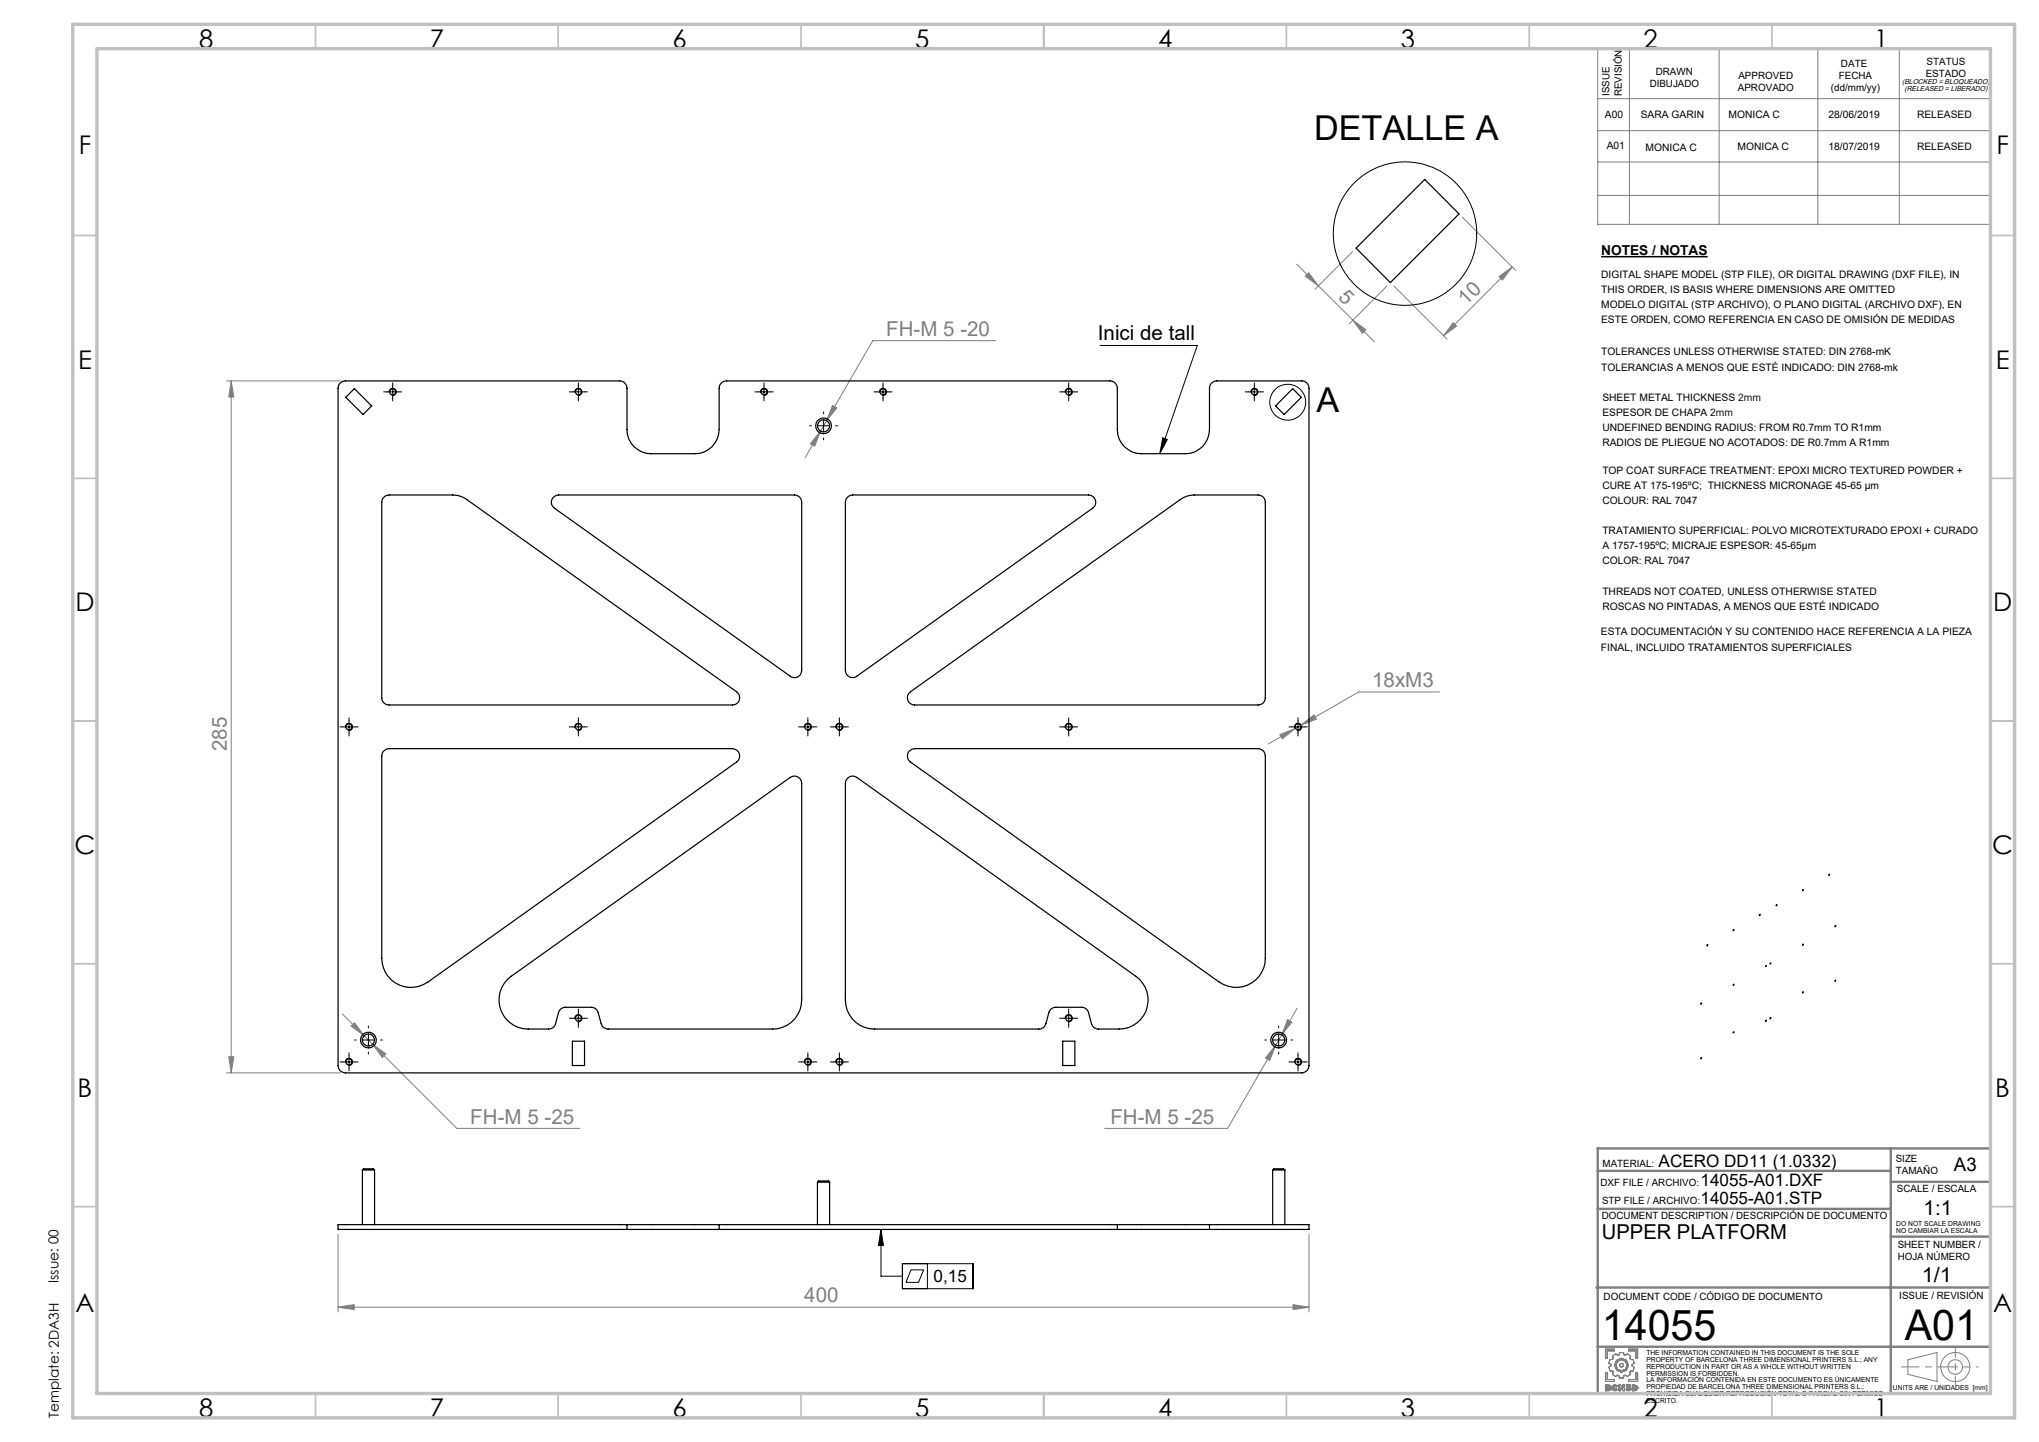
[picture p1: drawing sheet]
<svg xmlns="http://www.w3.org/2000/svg" width="420mm" height="297mm" viewBox="0 0 420 297" stroke-linecap="round" stroke-linejoin="round" font-family="sans-serif">
<path d="M329.8 52.9h22" fill="none" stroke="#000" stroke-width=".32"/>
<g fill="none" stroke="#000" stroke-width=".21">
<path d="M80.9 78.8v3.8M119.1 78.8v3.8M157.4 78.8v3.8M181.9 78.8v3.8M220.1 78.8v3.8M226.6 71.2h20l-7.7 22.2M258.4 78.8v3.8M79 80.7h3.8M80.2 80.9a.75 .75 0 0 1 .6-1 .75 .75 0 0 1 .8 .9 .75 .75 0 0 1-.9 .6M117.3 80.7h3.7M118.4 80.9a.74 .74 0 0 1 .7-.9 .74 .74 0 0 1 .8 .8 .74 .74 0 0 1-.9 .6M155.5 80.7h3.8"/>
<path d="M156.7 80.9a.74 .74 0 0 1 .6-.9 .74 .74 0 0 1 .8 .8 .74 .74 0 0 1-.9 .6M166.8 87.7h.3M168.4 87.7h2.5M169.7 84.8v.4M169.7 86.5v2.5M169.7 90.2v.4M172.1 87.7h.4M180 80.7h3.8M181.2 80.9a.75 .75 0 0 1 .6-1 .75 .75 0 0 1 .8 .9 .75 .75 0 0 1-.9 .6M218.3 80.7h3.7M219.4 80.9a.74 .74 0 0 1 .7-.9 .74 .74 0 0 1 .8 .8 .74 .74 0 0 1-.9 .6M239.5 90.2l1 .3-1.6 2.9z"/>
<path d="M256.5 80.7h3.8M257.7 80.9a.74 .74 0 0 1 .6-.9 .74 .74 0 0 1 .8 .8 .74 .74 0 0 1-.9 .6M70 149.7h3.8M71.2 149.9a.75 .75 0 0 1 .6-.9 .75 .75 0 0 1 .8 .8 .75 .75 0 0 1-.9 .6M71.9 147.8v3.8M117.3 149.7h3.7M118.4 149.9a.74 .74 0 0 1 .7-.9 .74 .74 0 0 1 .8 .8 .74 .74 0 0 1-.9 .6M119.1 147.8v3.8M164.5 149.7h3.8M165.7 149.9a.75 .75 0 0 1 .6-.9 .75 .75 0 0 1 .8 .8 .75 .75 0 0 1-.9 .6M166.4 147.8v3.8M171 149.7h3.8"/>
<path d="M172.2 149.9a.75 .75 0 0 1 .6-.9 .75 .75 0 0 1 .8 .8 .75 .75 0 0 1-.9 .6M172.9 147.8v3.8M218.3 149.7h3.7M219.4 149.9a.74 .74 0 0 1 .7-.9 .74 .74 0 0 1 .8 .8 .74 .74 0 0 1-.9 .6M220.1 147.8v3.8M265.5 149.7h3.8M266.7 149.9a.75 .75 0 0 1 .6-.9 .75 .75 0 0 1 .8 .8 .75 .75 0 0 1-.9 .6M267.4 147.8v3.8M363.7 198.9h.2l-.2 .2zM364.7 198.3l.1 .1-.2 .2zM365.9 186.4l.1-.1-.1 .3zM70 218.7h3.8"/>
<path d="M71.2 218.9a.75 .75 0 0 1 .6-.9 .75 .75 0 0 1 .8 .8 .75 .75 0 0 1-.9 .6M71.9 216.8v3.8M73 214.2h.4M74.6 214.2h2.6M75.9 211.3v.4M75.9 213v2.5M75.9 216.7v.4M78.4 214.2h.4M117.3 209.7h3.7M118.4 209.9a.74 .74 0 0 1 .7-.9 .74 .74 0 0 1 .8 .8 .74 .74 0 0 1-.9 .6M119.1 207.9v3.7M164.5 218.7h3.8"/>
<path d="M165.7 218.9a.75 .75 0 0 1 .6-.9 .75 .75 0 0 1 .8 .8 .75 .75 0 0 1-.9 .6M166.4 216.8v3.8M171 218.7h3.8M172.2 218.9a.75 .75 0 0 1 .6-.9 .75 .75 0 0 1 .8 .8 .75 .75 0 0 1-.9 .6M172.9 216.8v3.8M218.3 209.7h3.7M219.4 209.9a.74 .74 0 0 1 .7-.9 .74 .74 0 0 1 .8 .8 .74 .74 0 0 1-.9 .6M220.1 207.9v3.7M260.5 214.2h.4M262.1 214.2h2.6M263.4 211.3v.4M263.4 213v2.5"/>
<path d="M263.4 216.7v.4M265.5 218.7h3.8M265.9 214.2h.4M266.7 218.9a.75 .75 0 0 1 .6-.9 .75 .75 0 0 1 .8 .8 .75 .75 0 0 1-.9 .6M267.4 216.8v3.8M364.6 209.7l.2-.1-.2 .3zM181.5 253.2l.5 3.3h-1.1zM181.5 253.2v9.7h4.4M185.9 260.3h14.5v5.1h-14.5zM187.6 261.5h2.7l-1.1 2.6h-2.6zM191 260.3v5.1"/>
<circle cx="265.3" cy="82.8" r="3.7"/>
<circle cx="351.7" cy="194.7" r=".13"/>
<circle cx="357.1" cy="191.6" r=".13"/>
<circle cx="362.5" cy="188.4" r=".14"/>
<circle cx="371.4" cy="194.6" r=".13"/>
<circle cx="371.4" cy="183.3" r=".13"/>
<circle cx="376.8" cy="180.2" r=".14"/>
<circle cx="378.1" cy="190.7" r=".14"/>
<circle cx="350.4" cy="206.7" r=".13"/>
<circle cx="350.4" cy="218" r=".13"/>
<circle cx="357.1" cy="202.8" r=".13"/>
<circle cx="357.1" cy="212.6" r=".13"/>
<circle cx="363.8" cy="210.2" r=".14"/>
<circle cx="371.4" cy="204.4" r=".13"/>
<circle cx="378.1" cy="202" r=".14"/>
</g>
<g fill="none" stroke="#808080" stroke-width=".21">
<path d="M329.1 10h80.9v36.2h-80.9zM335.6 10v36.2M354.1 10v36.2M374.4 10v36.2M391.2 10v36.2M329.1 20.3h80.9M329.1 26.9h80.9M329.1 33.4h80.9M267.1 54.4l11.6 11.5M268.9 56.9l.7-.7 2 2.7zM278.6 51.8l-7.7 7.8M285.7 58.9l-7.7 7.8"/>
<path d="M287.1 58.9l11 10.9M301.2 44.8l11 10.9M308.8 57l2.7-2-2 2.7zM311.5 55l-14.1 14.1M329.1 40.2h80.9M46.6 78.5h23.5M47.6 78.5l.6 3.3h-1.1zM47.6 78.5v142.5M205.1 70.2h-25.3l-9.5 16.4M278.7 65.9l4.4 4.5M278.7 65.9l2.6 2-.7 .7zM299.3 66.5l.7 .7-2.6 1.9z"/>
<path d="M169 88.8l-1.2 3.1-.9-.5zM169 88.8l-3.2 5.5M170.3 86.6l-1.3 2.2M171.5 83.5l.9 .5-2.1 2.6zM263.6 151.3l3.1-1.2-2.6 2.1zM266.7 150.1l-5.5 3.1M268 149.3l2.7-2.1 .4 .9zM268 149.3l-1.3 .8M296.5 142.5h-16.6l-11.9 6.8M47.1 217.7h1.1l-.6 3.3zM70.5 208.8l23.6 23.6h25.4M72.3 211.3l.7-.7 2 2.7z"/>
<path d="M76.8 215.1l2.7 2-.8 .7zM262.7 215.3l-1.2 3.1-.8-.5zM262.7 215.3l-9.8 17.1h-25.4M264 213.1l-1.3 2.2M265.2 210l.9 .5-2.1 2.6zM267.2 207.6l-3.2 5.5M46.6 221h23.5M69.6 254.2v16M269.6 254.2v16M69.6 269.2l3.4-.5v1zM69.6 269.2h200M266.3 268.7l3.3 .5-3.3 .5z"/>
<path d="M330.7 277.9h1.8v.3h-1.5v1.5h-.3zM332.1 279.3l.7-.5 .4 .3 .3-.1 .1-.4h.8l.1 .4 .3 .1 .4-.3 .7 .5-.2 .5 .2 .2h.5l.2 .8-.4 .3v.2l.4 .3-.2 .8h-.5l-.2 .2 .1 .5-.6 .4-.4-.3-.3 .1-.1 .5h-.8l-.2-.5-.2-.1-.4 .3-.7-.4 .2-.5-.2-.2h-.5l-.2-.8 .4-.3v-.2l-.4-.3 .2-.8h.5l.2-.2zM335.5 277.9h1.8v1.8h-.3v-1.5h-1.5zM330.7 282.7h.3v1.4h1.5v.4h-1.8zM331 285.5l.4 .1-.4 .1zM331 286l.4 .1-.4 .1zM331.3 285.3l.4 .2M331.3 285.3h.2l.2 .2M331.3 285.3h-.6v1.2l.9-.1 .2-.3M331.4 285.6h.1M331.4 286.1h.1M331.7 285.5l-.2 .3 .3 .3"/>
<path d="M331.7 285.5h.1M331.8 286.1h.1M332 285.9l.2 .3 .4 .3 .6-.3M332 285.9l.3 .5 .5 .1 .4-.3M332 285.9h.1M332.4 285.9l.1 .2 .4-.1M332.4 285.9h.1M332.9 285.7l-.2-.2-.3 .1v.3M332.9 285.7l-.4-.1-.1 .3M332.9 286l.3 .2M333.2 285.5l-.5-.3-.5 .2-.2 .5M333.2 285.5l-.4-.3-.5 .1-.3 .6"/>
<path d="M333.2 285.5l-.3 .2M333.5 285.3h.3l.5 .6v-.6h.3v1.2h-.3l-.5-.7v.7h-.3zM335.1 286l.3 .2 .2-.1-.2 .1zM335.1 286l-.2 .2M335.5 284.1h1.5v-1.4h.3v1.8h-1.8zM335.6 286.1l-.4-.2v-.2l.3-.2h-.5v-.2h.8v.2l-.2 .2 .3 .4M335.6 286.1h.1M335.9 286.1l-.2 .3-.3 .1-.5-.3M335.9 286.1l-.2 .3-.4 .1-.4-.3M335.9 286.1h.1M336.2 285.3l1 .2 .2 .4-.3 .4-.9 .2zM336.5 285.5l.4 .1v.5h-.4z"/>
<path d="M337 285.9h.1M337.4 285.9h.1M393 280.1l6-1.6v6l-6-1.4z"/>
<circle cx="334" cy="281.2" r="1.14"/>
<circle cx="334" cy="281.2" r=".39"/>
<circle cx="334" cy="281.2" r="1.45"/>
<circle cx="402.7" cy="281.6" r="3"/>
<circle cx="402.8" cy="281.5" r="1.49"/>
</g>
<path d="M391.7 281.5h11.1" fill="none" stroke="#808080" stroke-width=".21" stroke-dasharray="15.2 1.3 1.3 1.3" stroke-dashoffset="11.6"/>
<path d="M402.8 281.5h4.7" fill="none" stroke="#808080" stroke-width=".21" stroke-dasharray="15.2 1.3 1.3 1.3" stroke-dashoffset="14.8"/>
<path d="M402.8 277.8v7.4" fill="none" stroke="#808080" stroke-width=".21" stroke-dasharray="15.2 1.3 1.3 1.3" stroke-dashoffset="13.4"/>
<path d="M329.1 236.5h80.9v50.5h-80.9zM389.5 236.5v50.5M329.1 249h60.4M329.1 241.2h60.4M389.5 243.4h20.5M389.5 254.7h20.5M328.9 265.2h81.1M329.1 277.4h80.9" fill="none" stroke="#808080" stroke-width=".5"/>
<g fill="none" stroke="#c0c0c0" stroke-width=".35">
<path d="M65 5v5M115 5v5M165 5v5M215 5v5M265 5v5M315 5v5M365 5v5M15 48.5h5M410 48.5h5M15 98.5h5M410 98.5h5M15 148.5h5"/>
<path d="M410 148.5h5M15 198.5h5M410 198.5h5M15 248.5h5M410 248.5h5M65 287v5M115 287v5M165 287v5M215 287v5M265 287v5M315 287v5M365 287v5"/>
</g>
<path d="M15 5h400v287h-400zM20 10h390v277h-390z" fill="none" stroke="#c0c0c0" stroke-width=".7"/>
<path d="M239.5 90.2l1 .3-1.6 2.9z" fill="#000"/>
<g fill="#808080">
<path d="M266.3 268.7l3.3 .5-3.3 .5zM69.6 269.2l3.4-.5v1z"/>
<path d="M263.6 151.3l.5 .9 2.6-2.1zM268 149.3l3.1-1.2-.4-.9zM265.2 210l-1.2 3.1 2.1-2.6zM262.7 215.3l-2 2.6 .8 .5zM73 210.6l-.7 .7 2.7 2zM76.8 215.1l1.9 2.7 .8-.7zM169 88.8l-2.1 2.6 .9 .5zM171.5 83.5l-1.2 3.1 2.1-2.6z"/>
<path d="M299.3 66.5l.7 .7-2.6 1.9zM308.8 57l2.7-2-2 2.7z"/>
<path d="M47.6 78.5l.6 3.3h-1.1zM47.1 217.7h1.1l-.6 3.3z"/>
<path d="M268.9 56.9l.7-.7 2 2.7zM278.7 65.9l2.6 2-.7 .7z"/>
</g>
<path d="M181.5 253.2l.5 3.3h-1.1z" fill="#000"/>
<g fill="none" stroke="#000" stroke-width=".25">
<path d="M279.3 51.1l14.2-14.1 7 7.1-14.1 14.1zM70.1 78.9l.5-.3 .6-.1h56.4a1.57 1.57 0 0 1 1.6 1.5v8.5a4.9 4.9 0 0 0 4.9 4.9h9a4.9 4.9 0 0 0 5-4.9v-8.5a1.57 1.57 0 0 1 1.5-1.5h79a1.57 1.57 0 0 1 1.6 1.5v8.5a4.9 4.9 0 0 0 4.9 4.9h9a4.9 4.9 0 0 0 5-4.9v-8.5a1.57 1.57 0 0 1 1.5-1.5h17.5a1.51 1.51 0 0 1 1.5 1.5v139.5a1.51 1.51 0 0 1-1.5 1.5h-196.9a1.51 1.51 0 0 1-1.6-1.5v-139.5l.1-.6zM73 80l3.6 3.6-1.8 1.8-3.6-3.6zM266.3 80l1.7 1.8-3.5 3.6-1.8-1.8zM78.9 102.6l.4-.4 .9-.3h13.1a5 5 0 0 1 2.9 1l55.5 39.6a1.49 1.49 0 0 1 .6 1.7 1.49 1.49 0 0 1-1.4 1h-70.7a1.51 1.51 0 0 1-1.6-1.5v-40.2zM113.8 102.6l.8-.6 .5-.1h48.6a1.51 1.51 0 0 1 1.4 1.6v34.6a1.47 1.47 0 0 1-.8 1.3 1.47 1.47 0 0 1-1.5-.1l-48.6-34.6a1.46 1.46 0 0 1-.4-2.1zM174.6 102.4l.2-.2 .8-.3h48.6a1.5 1.5 0 0 1 1.4 1.1 1.5 1.5 0 0 1-.5 1.7l-48.6 34.6a1.47 1.47 0 0 1-1.6 .1 1.47 1.47 0 0 1-.8-1.3v-34.6l.1-.6zM78.9 154.9l.7-.6 .6-.1h70.7a1.52 1.52 0 0 1 1.4 1.1 1.52 1.52 0 0 1-.6 1.6l-63.6 45.4a6 6 0 0 1-9.5-4.9v-41.7zM187.2 142.8l55.9-39.9a5 5 0 0 1 2.9-1h13.2a1.51 1.51 0 0 1 1.4 1.6v40.2a1.45 1.45 0 0 1-1.4 1.5h-70.8a1.48 1.48 0 0 1-1.3-.8 1.48 1.48 0 0 1 .1-1.6zM187.5 154.5l.9-.3h70.8a1.51 1.51 0 0 1 1.4 1.5v41.7a6 6 0 0 1-9.5 4.9l-63.6-45.4a1.51 1.51 0 0 1 0-2.4zM174.6 160.3a1.44 1.44 0 0 1 1.9-.2l57.5 41a6 6 0 0 1 2.2 6.7 6 6 0 0 1-5.7 4.1h-4.2a1.49 1.49 0 0 1-1.5-1l-.6-2.3a1.52 1.52 0 0 0-1.4-1.1h-5.3a1.52 1.52 0 0 0-1.5 1.1l-.6 2.3a1.42 1.42 0 0 1-1.4 1h-33.9a6 6 0 0 1-6-6v-44.5l.2-.8zM104.5 201.7l58.3-41.6a1.5 1.5 0 0 1 2.3 1.3v44.5a6 6 0 0 1-6 6h-33.8a1.49 1.49 0 0 1-1.5-1l-.6-2.3a1.52 1.52 0 0 0-1.4-1.1h-5.3a1.52 1.52 0 0 0-1.5 1.1l-.6 2.3a1.42 1.42 0 0 1-1.4 1h-4.2a6 6 0 0 1-5.6-3.6 6 6 0 0 1 1.3-6.6z"/>
<path d="M117.9 214.5h2.5v5h-2.5zM218.9 214.5h2.5v5h-2.5zM74.6 241h2.6M74.6 241l.3-.3h2l.3 .3M74.6 241v11.2M77.2 241v11.2M129.2 252.2h-59.6v1h59.6M129.2 252.2h18.9M129.2 253.2h18.9M129.2 252.2v1M148.1 252.2h82.1M148.1 253.2h82.1"/>
<path d="M148.1 252.2v1M168.4 243.5h2.5M168.4 243.5a.75 .75 0 0 1 .9-.3h.7a.75 .75 0 0 1 .9 .3M168.4 243.5v8.7M170.9 243.5v8.7M230.2 252.2h18.9M230.2 253.2h18.9M230.2 252.2v1M249.1 252.2h20.5v1h-20.5M249.1 252.2v1M262.1 241h2.6M262.1 241l.3-.3h2l.3 .3"/>
<path d="M262.1 241v11.2M264.7 241v11.2"/>
<circle cx="80.9" cy="80.7" r=".63"/>
<circle cx="119.2" cy="80.7" r=".62"/>
<circle cx="157.4" cy="80.7" r=".61"/>
<circle cx="169.6" cy="87.7" r="1.26"/>
<circle cx="169.6" cy="87.7" r="1.62"/>
<circle cx="181.9" cy="80.7" r=".63"/>
<circle cx="220.2" cy="80.7" r=".62"/>
<circle cx="258.4" cy="80.7" r=".61"/>
<circle cx="71.9" cy="149.7" r=".62"/>
<circle cx="119.1" cy="149.7" r=".63"/>
<circle cx="166.4" cy="149.7" r=".62"/>
<circle cx="172.9" cy="149.7" r=".62"/>
<circle cx="220.1" cy="149.7" r=".63"/>
<circle cx="267.4" cy="149.7" r=".62"/>
<circle cx="71.9" cy="218.7" r=".62"/>
<circle cx="75.9" cy="214.2" r="1.62"/>
<circle cx="75.9" cy="214.2" r="1.25"/>
<circle cx="119.1" cy="209.7" r=".63"/>
<circle cx="166.4" cy="218.7" r=".62"/>
<circle cx="172.9" cy="218.7" r=".62"/>
<circle cx="220.1" cy="209.7" r=".63"/>
<circle cx="263.4" cy="214.2" r="1.62"/>
<circle cx="263.4" cy="214.2" r="1.25"/>
<circle cx="267.4" cy="218.7" r=".62"/>
</g>
<circle cx="289.4" cy="48.1" r="14.8" fill="none" stroke="#000" stroke-width=".21"/>
<g font-size="8.7">
<text x="330" y="275.9">14055</text>
<text x="392.3" y="275.9">A01</text>
</g>
<g font-size="7.1">
<text x="270.7" y="28.8">DETALLE A</text>
<text x="271.2" y="84.9">A</text>
</g>
<g font-size="5.3">
<text x="41" y="9.9">8</text>
<text x="88.5" y="9.9">7</text>
<text x="138.5" y="9.9">6</text>
<text x="188.5" y="9.9">5</text>
<text x="238.5" y="9.9">4</text>
<text x="288.5" y="9.9">3</text>
<text x="338.5" y="9.9">2</text>
<text x="386" y="9.9">1</text>
<text x="16.2" y="31.7">F</text>
<text x="411.2" y="31.7">F</text>
<text x="16.1" y="75.9">E</text>
<text x="411.1" y="75.9">E</text>
<text x="15.5" y="125.9">D</text>
<text x="410.5" y="125.9">D</text>
<text x="15.4" y="175.9">C</text>
<text x="410.4" y="175.9">C</text>
<text x="16" y="225.9">B</text>
<text x="411" y="225.9">B</text>
<text x="15.5" y="270.2">A</text>
<text x="410.5" y="270.2">A</text>
<text x="41" y="291.9">8</text>
<text x="88.5" y="291.9">7</text>
<text x="138.5" y="291.9">6</text>
<text x="188.5" y="291.9">5</text>
<text x="238.5" y="291.9">4</text>
<text x="288.5" y="291.9">3</text>
<text x="338.5" y="291.9">2</text>
<text x="386" y="291.9">1</text>
</g>
<g font-size="4.2" fill="#808080">
<text x="275.5" y="61.4" transform="rotate(45 275.5 61.4)">5</text>
<text x="302" y="63.1" transform="rotate(-45 302 63.1)">10</text>
<text x="182.5" y="69.2">FH-M 5 -20</text>
<text x="282.6" y="141.5">18xM3</text>
<text x="46.7" y="154.7" transform="rotate(-90 46.7 154.7)">285</text>
<text x="96.9" y="231.5">FH-M 5 -25</text>
<text x="228.7" y="231.5">FH-M 5 -25</text>
<text x="165.7" y="268.3">400</text>
</g>
<g font-size="4.2">
<text x="226.1" y="70.1">Inici de tall</text>
<text x="396.2" y="250.3">1:1</text>
<text x="330" y="255.2">UPPER PLATFORM</text>
<text x="395.8" y="264">1/1</text>
</g>
<text font-size="3.9" x="402.5" y="241.1">A3</text>
<g font-size="3.5">
<text x="341.7" y="240.4">ACERO DD11 (1.0332)</text>
<text x="350.3" y="244.3">14055-A01.DXF</text>
<text x="350.3" y="247.9">14055-A01.STP</text>
<text x="192.3" y="264">0,15</text>
</g>
<g font-size="2.8">
<text x="329.8" y="52.6">NOTES / NOTAS</text>
<text x="12.1" y="264.2" transform="rotate(-90 12.1 264.2)">Issue: 00</text>
<text x="12.2" y="292" transform="rotate(-90 12.2 292)">Template: 2DA3H</text>
</g>
<g font-size="2.1">
<text x="339.8" y="17.9">DIBUJADO</text>
<text x="341.1" y="15.4">DRAWN</text>
<text x="358.1" y="16.3">APPROVED</text>
<text x="378.8" y="16.3">FECHA</text>
<text x="379.2" y="13.8">DATE</text>
<text x="396.7" y="15.8">ESTADO</text>
<text x="396.8" y="13.3">STATUS</text>
<text x="331.5" y="19.8" transform="rotate(-90 331.5 19.8)">ISSUE</text>
<text x="334" y="19.8" transform="rotate(-90 334 19.8)">REVISIÓN</text>
<text x="357.9" y="18.8">APROVADO</text>
<text x="377.1" y="18.8">(dd/mm/yy)</text>
<text x="330.6" y="24.3">A00</text>
<text x="338" y="24.3">SARA GARIN</text>
<text x="356.1" y="24.3">MONICA C</text>
<text x="376.6" y="24.3">28/06/2019</text>
<text x="394.9" y="24.3">RELEASED</text>
<text x="330.9" y="30.7">A01</text>
<text x="339" y="31.1">MONICA C</text>
<text x="357.9" y="30.9">MONICA C</text>
<text x="376.6" y="30.9">18/07/2019</text>
<text x="394.9" y="30.9">RELEASED</text>
<text x="329.8" y="57.2">DIGITAL SHAPE MODEL (STP FILE), OR DIGITAL DRAWING (DXF FILE), IN</text>
<text x="329.8" y="60.3">THIS ORDER, IS BASIS WHERE DIMENSIONS ARE OMITTED</text>
<text x="329.8" y="63.4">MODELO DIGITAL (STP ARCHIVO), O PLANO DIGITAL (ARCHIVO DXF), EN</text>
<text x="329.8" y="66.5">ESTE ORDEN, COMO REFERENCIA EN CASO DE OMISIÓN DE MEDIDAS</text>
<text x="329.8" y="73.2">TOLERANCES UNLESS OTHERWISE STATED: DIN 2768-mK</text>
<text x="329.8" y="76.3">TOLERANCIAS A MENOS QUE ESTÉ INDICADO: DIN 2768-mk</text>
<text x="330.1" y="82.5">SHEET METAL THICKNESS 2mm</text>
<text x="330.1" y="85.6">ESPESOR DE CHAPA 2mm</text>
<text x="330.1" y="88.8">UNDEFINED BENDING RADIUS: FROM R0.7mm TO R1mm</text>
<text x="330.1" y="91.9">RADIOS DE PLIEGUE NO ACOTADOS: DE R0.7mm A R1mm</text>
<text x="330.1" y="97.6">TOP COAT SURFACE TREATMENT: EPOXI MICRO TEXTURED POWDER +</text>
<text x="330.1" y="100.7">CURE AT 175-195ºC; THICKNESS MICRONAGE 45-65 µm</text>
<text x="330.1" y="103.8">COLOUR: RAL 7047</text>
<text x="330.1" y="110">TRATAMIENTO SUPERFICIAL: POLVO MICROTEXTURADO EPOXI + CURADO</text>
<text x="330.1" y="113.1">A 1757-195ºC; MICRAJE ESPESOR: 45-65µm</text>
<text x="330.1" y="116.3">COLOR: RAL 7047</text>
<text x="330.1" y="122.5">THREADS NOT COATED, UNLESS OTHERWISE STATED</text>
<text x="330.1" y="125.6">ROSCAS NO PINTADAS, A MENOS QUE ESTÉ INDICADO</text>
<text x="329.8" y="130.8">ESTA DOCUMENTACIÓN Y SU CONTENIDO HACE REFERENCIA A LA PIEZA</text>
<text x="329.8" y="134.1">FINAL, INCLUIDO TRATAMIENTOS SUPERFICIALES</text>
<text x="390.5" y="239.4">SIZE</text>
<text x="329.7" y="244.3">DXF FILE / ARCHIVO:</text>
<text x="330.1" y="240.4">MATERIAL:</text>
<text x="390.5" y="241.9">TAMAÑO</text>
<text x="390.7" y="245.6">SCALE / ESCALA</text>
<text x="330" y="251">DOCUMENT DESCRIPTION / DESCRIPCIÓN DE DOCUMENTO</text>
<text x="330" y="247.9">STP FILE / ARCHIVO:</text>
<text x="390.9" y="257.1">SHEET NUMBER /</text>
<text x="390.9" y="259.6">HOJA NÚMERO</text>
<text x="330.3" y="267.7">DOCUMENT CODE / CÓDIGO DE DOCUMENTO</text>
<text x="391.2" y="267.5">ISSUE / REVISIÓN</text>
</g>
<g font-size="1.5">
<text x="391.8" y="17.4">(BLOCKED = BLOQUEADO)</text>
<text x="392.3" y="18.8">(RELEASED = LIBERADO)</text>
</g>
<g font-size="1.4">
<text x="390.6" y="252.5">DO NOT SCALE DRAWING</text>
<text x="390.6" y="253.9">NO CAMBIAR LA ESCALA</text>
<text x="339.1" y="279.1">THE INFORMATION CONTAINED IN THIS DOCUMENT IS THE SOLE</text>
<text x="339.1" y="280.5">PROPERTY OF BARCELONA THREE DIMENSIONAL PRINTERS S.L.; ANY</text>
<text x="339.1" y="281.9">REPRODUCTION IN PART OR AS A WHOLE WITHOUT WRITTEN</text>
<text x="339.1" y="283.3">PERMISSION IS FORBIDDEN.</text>
<text x="339.1" y="284.7">LA INFORMACIÓN CONTENIDA EN ESTE DOCUMENTO ES ÚNICAMENTE</text>
<text x="339.1" y="286.1">PROPIEDAD DE BARCELONA THREE DIMENSIONAL PRINTERS S.L.;</text>
<text x="339.1" y="287.6">PROHIBIDA CUALQUIER REPRODUCIÓN TOTAL O PARCIAL SIN PERMISO</text>
<text x="389.9" y="286.3">UNITS ARE / UNIDADES [mm]</text>
<text x="339.1" y="289">ESCRITO.</text>
</g>
</svg>
